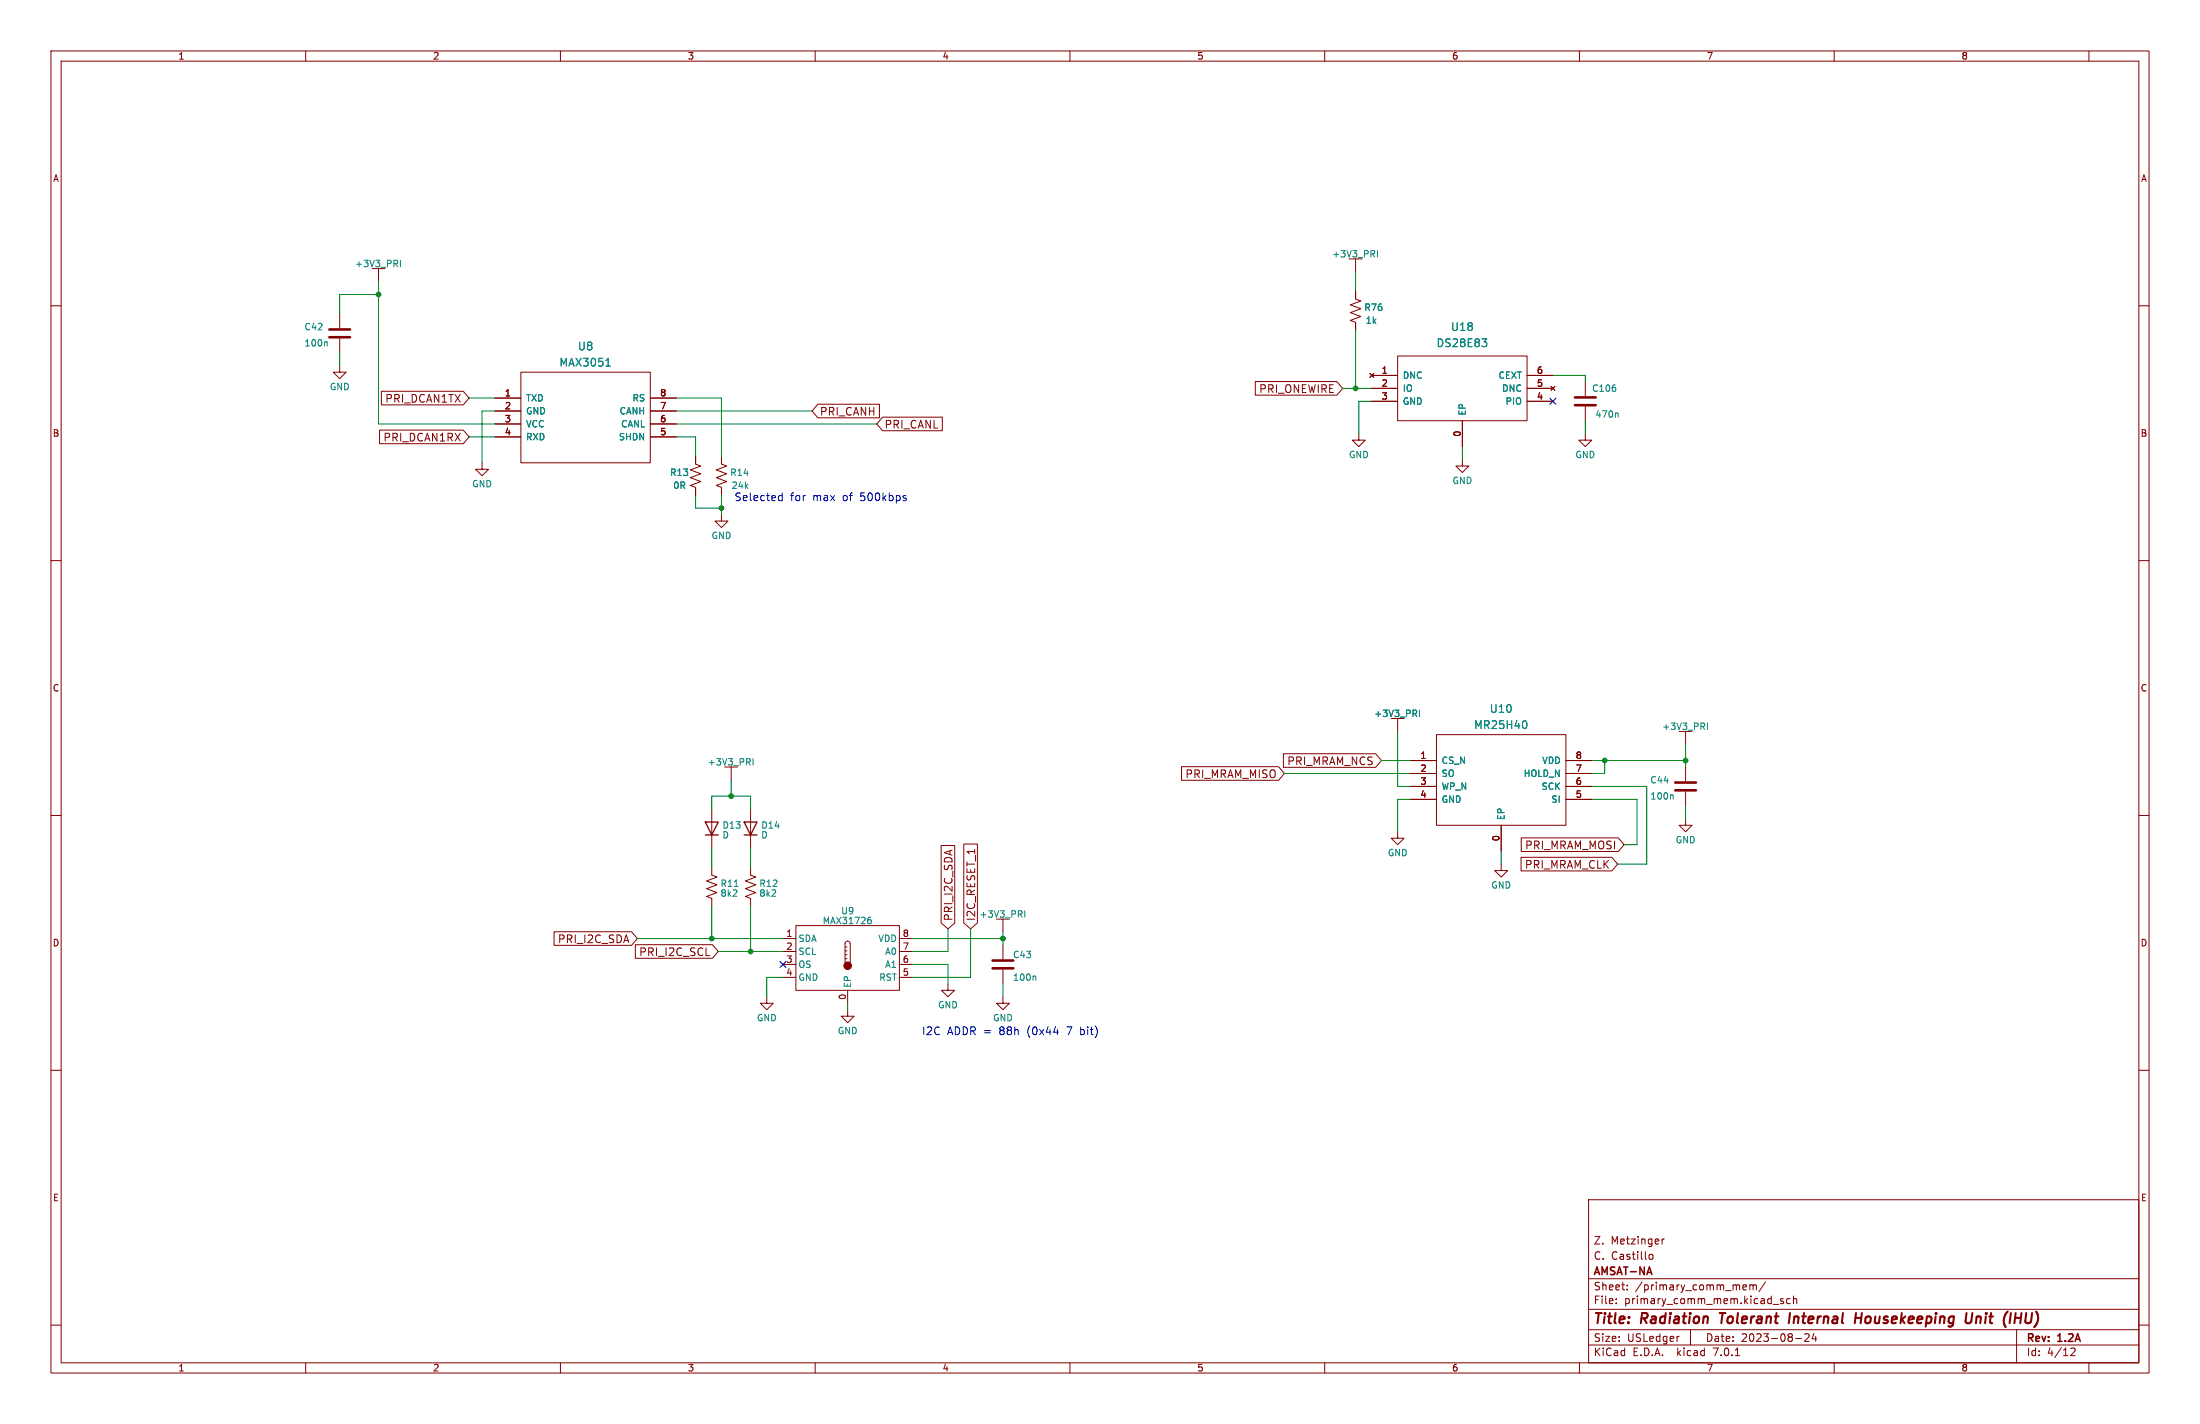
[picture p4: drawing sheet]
<svg xmlns="http://www.w3.org/2000/svg" width="432mm" height="279mm" viewBox="0 0 432 279" stroke-linecap="round" stroke-linejoin="round" font-family="sans-serif">
<g fill="none" stroke="#840000" stroke-width=".2">
<path d="M10 10h411.8v259.4h-411.8zM12 12h407.8v255.4h-407.8zM60 10v2M110 10v2M160 10v2M210 10v2M260 10v2M310 10v2M360 10v2M410 10v2M10 60h2M74.3 52.7v2.5"/>
<path d="M266.1 57.2v1.5l1 .4-2.1 .7 2.1 .8-2.1 .7 2.1 .8-2.1 .8 1.1 .3v1.6M266.1 50.8v2.5M419.8 60h2M66.7 71.8v1.2h1.2l-1.2 1.3-1.3-1.3h1.3M66.7 61.6v2.8M66.7 66.4v2.8M74.9 76.8h16l1.2 1.3-1.2 1.3h-16zM97.2 78.1h5M102.2 73h25.4v17.8h-25.4zM127.6 78.1h5.1M160.5 79.3h12.1v2.7h-12.1l-1.1-1.4zM246.4 74.9h16l1.1 1.3-1.1 1.3h-16z"/>
<path d="M268.9 73.3l.7 .7M269.2 73.7h5.1M269.2 76.2h5.1M269.2 78.7h5.1M269.6 73.3l-.7 .7M274.3 69.9h25.4v12.7h-25.4zM299.7 73.7h5.1M299.7 76.2h5.1M299.7 78.7h5.1M304.4 75.8l.8 .8M305.2 75.8l-.8 .8M311.1 74.9v2.8"/>
<path d="M311.1 79.8v2.8M74.5 84.4h16.4l1.2 1.3-1.2 1.4h-16.4zM94.6 90.8v1.3h1.3l-1.3 1.2-1.3-1.2h1.3M97.2 80.6h5M97.2 83.2h5M97.2 85.7h5M127.6 80.6h5.1M127.6 83.2h5.1M127.6 85.7h5.1M136.5 89.5v1.6l1 .3-2 .8 2 .8-2 .7 2 .8-2 .8 1 .3v1.6M141.6 89.5v1.6l1 .3-2 .8 2 .8-2 .7 2 .8-2 .8 1 .3v1.6M173.2 81.9h11.7v2.6h-11.7l-1.1-1.3z"/>
<path d="M266.7 85.1v1.3h1.3l-1.3 1.2-1.3-1.2h1.3M287 90.2v1.2h1.3l-1.3 1.3-1.3-1.3h1.3M287 82.6v5M311.1 85.1v1.3h1.3l-1.3 1.2-1.2-1.2h1.2M10 110h2M141.6 101v1.2h1.3l-1.3 1.3-1.3-1.3h1.3M419.8 110h2M10 160h2M139.7 158.8v7.6M143.5 150.5v2.5M147.3 158.8v7.6M231.9 150.4h19.1l1.1 1.4-1.1 1.3h-19.1z"/>
<path d="M251.9 147.9h18.1l1.1 1.3-1.1 1.4h-18.1zM274.3 141v2.5M276.9 149.2h5M276.9 151.8h5M276.9 154.3h5M276.9 156.8h5M281.9 144.1h25.4v17.8h-25.4zM307.3 149.2h5.1M307.3 151.8h5.1M307.3 154.3h5.1M307.3 156.8h5.1M330.8 143.5v2.6"/>
<path d="M330.8 150.5v2.8M330.8 155.3v2.8M419.8 160h2M139.7 170.2v1.5l1 .4-2 .7 2 .8-2 .8 2 .7-2 .8 1 .4v1.5M147.3 170.2v1.5l1 .4-2 .7 2 .8-2 .8 2 .7-2 .8 1 .4v1.5M184.7 165.9h2.7v15.2l-1.3 1.1-1.4-1.1zM189.2 165.6h2.6v15.5l-1.3 1.1-1.3-1.1zM274.3 163.2v1.3h1.3l-1.3 1.2-1.3-1.2h1.3M294.6 169.5v1.3h1.3l-1.3 1.3-1.2-1.3h1.2M294.6 161.9v5.1M298.5 168.2h17.9l1.1 1.3-1.1 1.4h-17.9zM298.6 164.4h19l1.2 1.3-1.2 1.4h-19z"/>
<path d="M330.8 160.7v1.2h1.3l-1.3 1.3-1.2-1.3h1.2M108.7 182.8h15.3l1.1 1.4-1.1 1.3h-15.3zM124.7 185.4h15.1l1.2 1.3-1.2 1.3h-15.1zM150.5 195.6v1.3h1.3l-1.3 1.2-1.3-1.2h1.3M153.7 184.2h2.5M153.7 186.7h2.5M153.7 189.2h2.5M153.7 191.8h2.5M156.2 181.6h20.3v12.7h-20.3zM165.9 189v-3.9l.1-.3 .4-.1 .3 .1 .2 .3v3.9M165.9 188.1h.3M165.9 187.3h.3"/>
<path d="M165.9 186.6h.3M165.9 185.8h.3M166.4 198.1v1.3h1.2l-1.2 1.3-1.3-1.3h1.3M166.4 194.3v2.6M176.5 184.2h2.6M176.5 186.7h2.6M176.5 189.2h2.6M176.5 191.8h2.6M186.1 193v1.3h1.2l-1.2 1.3-1.3-1.3h1.3M196.8 195.6v1.3h1.3l-1.3 1.2-1.2-1.2h1.2M196.8 180.3v2.6M196.8 185.4v2.8"/>
<path d="M196.8 190.2v2.8M10 210h2M419.8 210h2M311.8 235.4h108v32h-108zM10 260h2M311.8 256.9h108M311.8 250.9h108M317.2 255.7v.1M317.2 254.9v.1M319.4 253v.1M319.4 252.2v.1M323.7 246.2l.5-.1 .2 .3-.1 .6-.4 .1-.2-.1"/>
<path d="M326.2 243.1v1M326.7 243.1l-.5 .3M342.3 252.1l.4 .1 .1 .3-.7 .1M342.7 253l-.4 .1M343.4 252.2l.5-.1 .2 .2M343.4 252.1v1M344.1 252.3l.2-.2 .4 .1v.9M344.1 252.3v.8M346.5 251.5l-1.3 2M348 255.9h1.2M350 254.9l-.3-.1-.3 .2 .1 .2 .5 .2v.3h-.6M351.4 254.9l-.5-.1-.2 .3 .1 .6h.6"/>
<path d="M352 254.9l.2-.1 .4 .1 .1 .9M352 254.3v1.5M419.8 260h2M60 267.4v2M110 267.4v2M160 267.4v2M210 267.4v2M260 267.4v2M310 267.4v2M311.8 263.9h108M311.8 260.9h108M329.4 262.2h.2"/>
<path d="M331.8 260.9v3M340.6 266h.8M352.4 262.6h1.2M354.2 261.8l.6-.1 .3 .4-.9 1.1h.9M356 261.6l-.3 1.1h.9M356.4 262.2v1M360 267.4v2M395.8 260.9v6.5M406.4 264.6l.6-.1 .2 .1 .1 .3-.9 1.1h.9M410 267.4v2"/>
</g>
<path d="M337.5 257.6h1.2M351.3 257.6l-.2 2M364.2 258.6h1.1M364.3 257.6l-.3 2M365.4 257.6l-.2 2M387.1 257.6l-.2 1.6a.66 .66 0 0 1-.8 .4M395.5 258.6h1.1M395.6 257.6l-.2 2" fill="none" stroke="#840000" stroke-width=".4"/>
<path d="M64.6 66.2h4.1M64.6 64.6h4.1M309.1 79.5h4.1M309.1 78h4.1M328.8 155.1h4.1M328.8 153.5h4.1M194.8 190h4.1M194.8 188.5h4.1" fill="none" stroke="#840000" stroke-width=".51"/>
<g fill="none" stroke="#008484" stroke-width=".2">
<path d="M78.6 51.1v1.2M270.4 49.2v1.2M64.1 67.1l.1 .1v.7M118.9 71.8h.9M290.9 66.5h.9l-.5 .6M291.5 67.1l.3 .3v.3l-.3 .3M317.4 81l.2 .2v.7M278.6 139.3v1.3M147.8 148.9v1.2M299.5 141.5l.2 .5-.2 .9M328.2 156l.2 .1v.7M335.1 141.9v1.2"/>
<path d="M170.7 180h.2M201.1 178.7v1.3M170.5 180.4h.3l.2 .3v.4l-.5 .1M203.1 191.5l.2 .2v.7"/>
</g>
<circle cx="166.4" cy="189.5" r=".74" fill="#840000" stroke="#840000" stroke-width=".2"/>
<path d="M138.4 161.3h2.6l-1.3 2.5zM138.4 163.8h2.6M146 161.3h2.6l-1.3 2.5zM146 163.8h2.6" fill="none" stroke="#840000" stroke-width=".25"/>
<path d="M152.9 98.2h.6M152.9 97.3h.6M153.5 96.7v1.5M177.5 97.7l.3 .1 .1 .2-.2 .2h-.3M177.5 97.2l.3 .1M206.8 202.5h1" fill="none" stroke="#0000c2" stroke-width=".2"/>
<g fill="none" stroke="#008400" stroke-width=".2">
<path d="M74.3 55.2v28h22.9M74.3 57.8h-7.6v3.8M266.1 53.3v3.9M66.7 69.2v2.6M92.1 78.1h5.1M132.7 78.1h8.9v11.4M263.5 76.2h5.7M266.1 64.8v11.4M269.2 78.7h-2.5v6.4M304.8 73.7h6.3v1.2M92.1 85.7h5.1M97.2 80.6h-2.6v10.2"/>
<path d="M132.7 85.7h3.8v3.8M132.7 80.6h26.7M132.7 83.2h39.4M136.5 97.2v2.5h5.1M141.6 97.2v3.8M287 87.6v2.6M311.1 82.6v2.5M139.7 158.8v-2.6h7.6v2.6M143.5 153v3.2M252.1 151.8h24.8M271.1 149.2h5.8M274.3 143.5v10.8h2.6"/>
<path d="M276.9 156.8h-2.6v6.4M312.4 149.2h18.4M312.4 156.8h8.9v8.9h-2.5M312.4 154.3h10.8v15.2h-5.7M315 149.2v2.6h-2.6M330.8 146.1v4.4M330.8 158.1v2.6M139.7 166.4v3.8M139.7 177.8v6.4M147.3 166.4v3.8M147.3 177.8v8.9M294.6 167v2.5"/>
<path d="M125.1 184.2h28.6M141 186.7h12.7M153.7 191.8h-3.2v3.8M166.4 196.9v1.2M179.1 184.2h17.7M179.1 189.2h7v3.8M186.1 182.2v4.5h-7M190.5 182.2v9.6h-11.4M196.8 182.9v2.5M196.8 193v2.6"/>
</g>
<path d="M304.2 78.1l1.2 1.2M305.4 78.1l-1.2 1.2M153.1 188.6l1.2 1.2M154.3 188.6l-1.2 1.2" fill="none" stroke="#000084" stroke-width=".2"/>
<g fill="#008400" stroke="#008400" stroke-width=".2">
<circle cx="74.3" cy="57.8" r=".46"/>
<circle cx="141.6" cy="99.7" r=".46"/>
<circle cx="315" cy="149.2" r=".46"/>
<circle cx="266.1" cy="76.2" r=".46"/>
<circle cx="330.8" cy="149.2" r=".46"/>
<circle cx="196.8" cy="184.2" r=".46"/>
<circle cx="147.3" cy="186.7" r=".46"/>
<circle cx="143.5" cy="156.2" r=".46"/>
<circle cx="139.7" cy="184.2" r=".46"/>
</g>
<g font-size="2.8" fill="#840000">
<text x="312.8" y="260.2">Title:</text>
<text x="322.2" y="260.2">Radiation</text>
<text x="338.3" y="260.2">Tolerant</text>
<text x="352.4" y="260.2">Internal</text>
<text x="366" y="260.2">Housekeeping</text>
<text x="388.3" y="260.2">Unit</text>
<text x="396.3" y="260.2">(IHU)</text>
</g>
<g font-size="2.1" fill="#008484">
<text x="284.7" y="65.1">U18</text>
<text x="113.4" y="68.9">U8</text>
<text x="281.9" y="68.3">DS28E83</text>
<text x="109.7" y="72.1">MAX3051</text>
<text x="289.3" y="143.2">MR25H40</text>
<text x="292.4" y="140">U10</text>
</g>
<g font-size="2.1" fill="#840000">
<text x="247" y="77.3">PRI_ONEWIRE</text>
<text x="75.5" y="79.2">PRI_DCAN1TX</text>
<text x="160.9" y="81.7">PRI_CANH</text>
<text x="75.2" y="86.8">PRI_DCAN1RX</text>
<text x="173.6" y="84.2">PRI_CANL</text>
<text x="232.6" y="152.8">PRI_MRAM_MISO</text>
<text x="252.6" y="150.3">PRI_MRAM_NCS</text>
<text x="299.2" y="166.8">PRI_MRAM_MOSI</text>
<text x="299.2" y="170.6">PRI_MRAM_CLK</text>
<text x="109.4" y="185.2">PRI_I2C_SDA</text>
<text x="187.1" y="180.7" transform="rotate(-90 187.1 180.7)">PRI_I2C_SDA</text>
<text x="191.6" y="180.7" transform="rotate(-90 191.6 180.7)">I2C_RESET_1</text>
<text x="125.4" y="187.8">PRI_I2C_SCL</text>
<text x="312.8" y="244.3">Z.</text>
<text x="316.2" y="244.3">Metzinger</text>
<text x="312.8" y="250.5">AMSAT-NA</text>
<text x="312.8" y="247.3">C. Castillo</text>
<text x="312.8" y="256">File:</text>
<text x="312.8" y="253.3">Sheet:</text>
<text x="318.8" y="256">primary_comm_mem.kicad_sch</text>
<text x="321" y="253.3">/primary_comm_mem/</text>
<text x="312.8" y="263.4">Size:</text>
<text x="319.4" y="263.4">USLedger</text>
<text x="334.8" y="263.4">Date:</text>
<text x="341.7" y="263.4">2023-08-24</text>
<text x="397.8" y="263.6">Rev:</text>
<text x="404" y="263.6">1.2A</text>
<text x="312.8" y="266.2">KiCad</text>
<text x="320.5" y="266.2">E.D.A.</text>
<text x="329.2" y="266.2">kicad</text>
<text x="336.3" y="266.2">7.0.1</text>
<text x="397.8" y="266.2">Id:</text>
<text x="401.8" y="266.2">4/12</text>
</g>
<g font-size="2.1" fill="#0000c2">
<text x="144.1" y="98.4">Selected</text>
<text x="155.1" y="98.4">for</text>
<text x="159.5" y="98.4">max</text>
<text x="165.4" y="98.4">of</text>
<text x="168.9" y="98.4">500kbps</text>
<text x="181" y="203.2">I2C</text>
<text x="185.9" y="203.2">ADDR =</text>
<text x="196.2" y="203.2">88h</text>
<text x="201.7" y="203.2">(0x44</text>
<text x="209.5" y="203.2">7</text>
<text x="212.2" y="203.2">bit)</text>
</g>
<g font-size="1.8" fill="#840000">
<text x="35" y="11.8">1</text>
<text x="85" y="11.8">2</text>
<text x="135" y="11.8">3</text>
<text x="185" y="11.8">4</text>
<text x="235" y="11.8">5</text>
<text x="285" y="11.8">6</text>
<text x="335" y="11.8">7</text>
<text x="385" y="11.8">8</text>
<text x="10.4" y="35.8">A</text>
<text x="420.2" y="35.8">A</text>
<text x="99" y="77.9">1</text>
<text x="129.5" y="77.9">8</text>
<text x="271.1" y="73.4">1</text>
<text x="271.1" y="75.9">2</text>
<text x="301.6" y="75.9">5</text>
<text x="301.6" y="73.4">6</text>
<text x="99" y="80.4">2</text>
<text x="99" y="82.9">3</text>
<text x="129.5" y="82.9">6</text>
<text x="129.5" y="80.4">7</text>
<text x="271.1" y="78.5">3</text>
<text x="301.6" y="78.5">4</text>
<text x="10.3" y="85.8">B</text>
<text x="99" y="85.5">4</text>
<text x="129.5" y="85.5">5</text>
<text x="286.8" y="85.8" transform="rotate(-90 286.8 85.8)">0</text>
<text x="420.1" y="85.8">B</text>
<text x="10.3" y="135.8">C</text>
<text x="420.1" y="135.8">C</text>
<text x="278.7" y="149">1</text>
<text x="309.2" y="149">8</text>
<text x="278.7" y="151.5">2</text>
<text x="278.7" y="154.1">3</text>
<text x="309.2" y="154.1">6</text>
<text x="309.2" y="151.5">7</text>
<text x="278.7" y="156.6">4</text>
<text x="309.2" y="156.6">5</text>
<text x="294.4" y="165.1" transform="rotate(-90 294.4 165.1)">0</text>
<text x="10.3" y="185.8">D</text>
<text x="154.3" y="183.9">1</text>
<text x="177.1" y="183.9">8</text>
<text x="420.1" y="185.8">D</text>
<text x="154.3" y="186.4">2</text>
<text x="154.3" y="189">3</text>
<text x="154.3" y="191.5">4</text>
<text x="177.1" y="191.5">5</text>
<text x="177.1" y="189">6</text>
<text x="177.1" y="186.4">7</text>
<text x="166.1" y="196.2" transform="rotate(-90 166.1 196.2)">0</text>
<text x="10.4" y="235.8">E</text>
<text x="420.2" y="235.8">E</text>
<text x="35" y="269.2">1</text>
<text x="85" y="269.2">2</text>
<text x="135" y="269.2">3</text>
<text x="185" y="269.2">4</text>
<text x="235" y="269.2">5</text>
<text x="285" y="269.2">6</text>
<text x="335" y="269.2">7</text>
<text x="385" y="269.2">8</text>
</g>
<g font-size="1.8" fill="#008484">
<text x="69.6" y="52.6">+3V3_PRI</text>
<text x="261.4" y="50.7">+3V3_PRI</text>
<text x="59.7" y="65">C42</text>
<text x="267.7" y="61.1">R76</text>
<text x="268" y="63.7">1k</text>
<text x="59.7" y="68.1">100n</text>
<text x="64.7" y="76.7">GND</text>
<text x="275.3" y="74.5">DNC</text>
<text x="275.3" y="77">IO</text>
<text x="294" y="74.5">CEXT</text>
<text x="294.7" y="77">DNC</text>
<text x="312.4" y="77">C106</text>
<text x="103.3" y="78.9">TXD</text>
<text x="103.3" y="81.5">GND</text>
<text x="121.5" y="81.5">CANH</text>
<text x="124" y="78.9">RS</text>
<text x="275.3" y="79.6">GND</text>
<text x="287.8" y="81.5" transform="rotate(-90 287.8 81.5)">EP</text>
<text x="295.4" y="79.6">PIO</text>
<text x="313.1" y="82.1">470n</text>
<text x="103.3" y="84">VCC</text>
<text x="103.3" y="86.6">RXD</text>
<text x="121.4" y="86.6">SHDN</text>
<text x="121.8" y="84">CANL</text>
<text x="92.6" y="95.8">GND</text>
<text x="131.5" y="93.5">R13</text>
<text x="143.3" y="93.5">R14</text>
<text x="264.7" y="90.1">GND</text>
<text x="285" y="95.1">GND</text>
<text x="309.2" y="90.1">GND</text>
<text x="132.1" y="96.1">0R</text>
<text x="143.5" y="96.1">24k</text>
<text x="139.6" y="105.9">GND</text>
<text x="269.7" y="140.8">+3V3_PRI</text>
<text x="326.2" y="143.4">+3V3_PRI</text>
<text x="138.9" y="150.4">+3V3_PRI</text>
<text x="283" y="150.1">CS_N</text>
<text x="283" y="152.6">SO</text>
<text x="283" y="155.1">WP_N</text>
<text x="298.9" y="152.6">HOLD_N</text>
<text x="302.4" y="155.1">SCK</text>
<text x="302.6" y="150.1">VDD</text>
<text x="323.9" y="153.9">C44</text>
<text x="283" y="157.7">GND</text>
<text x="295.5" y="160.9" transform="rotate(-90 295.5 160.9)">EP</text>
<text x="304.4" y="157.7">SI</text>
<text x="323.9" y="157">100n</text>
<text x="141.7" y="162.7">D13</text>
<text x="141.7" y="164.7">D</text>
<text x="149.4" y="162.7">D14</text>
<text x="149.4" y="164.7">D</text>
<text x="328.8" y="165.6">GND</text>
<text x="272.3" y="168.2">GND</text>
<text x="141.4" y="174.2">R11</text>
<text x="141.4" y="176.1">8k2</text>
<text x="149" y="174.2">R12</text>
<text x="149" y="176.1">8k2</text>
<text x="165" y="179.6">U9</text>
<text x="292.6" y="174.5">GND</text>
<text x="156.7" y="185">SDA</text>
<text x="161.4" y="181.5">MAX31726</text>
<text x="172.3" y="185">VDD</text>
<text x="192.2" y="180.2">+3V3_PRI</text>
<text x="156.7" y="187.5">SCL</text>
<text x="156.7" y="190.1">OS</text>
<text x="173.6" y="190.1">A1</text>
<text x="173.6" y="187.5">A0</text>
<text x="198.8" y="188.2">C43</text>
<text x="156.7" y="192.6">GND</text>
<text x="167.2" y="193.8" transform="rotate(-90 167.2 193.8)">EP</text>
<text x="172.4" y="192.6">RST</text>
<text x="198.8" y="192.6">100n</text>
<text x="148.5" y="200.5">GND</text>
<text x="164.4" y="203.1">GND</text>
<text x="184.1" y="198">GND</text>
<text x="194.9" y="200.5">GND</text>
</g>
</svg>
